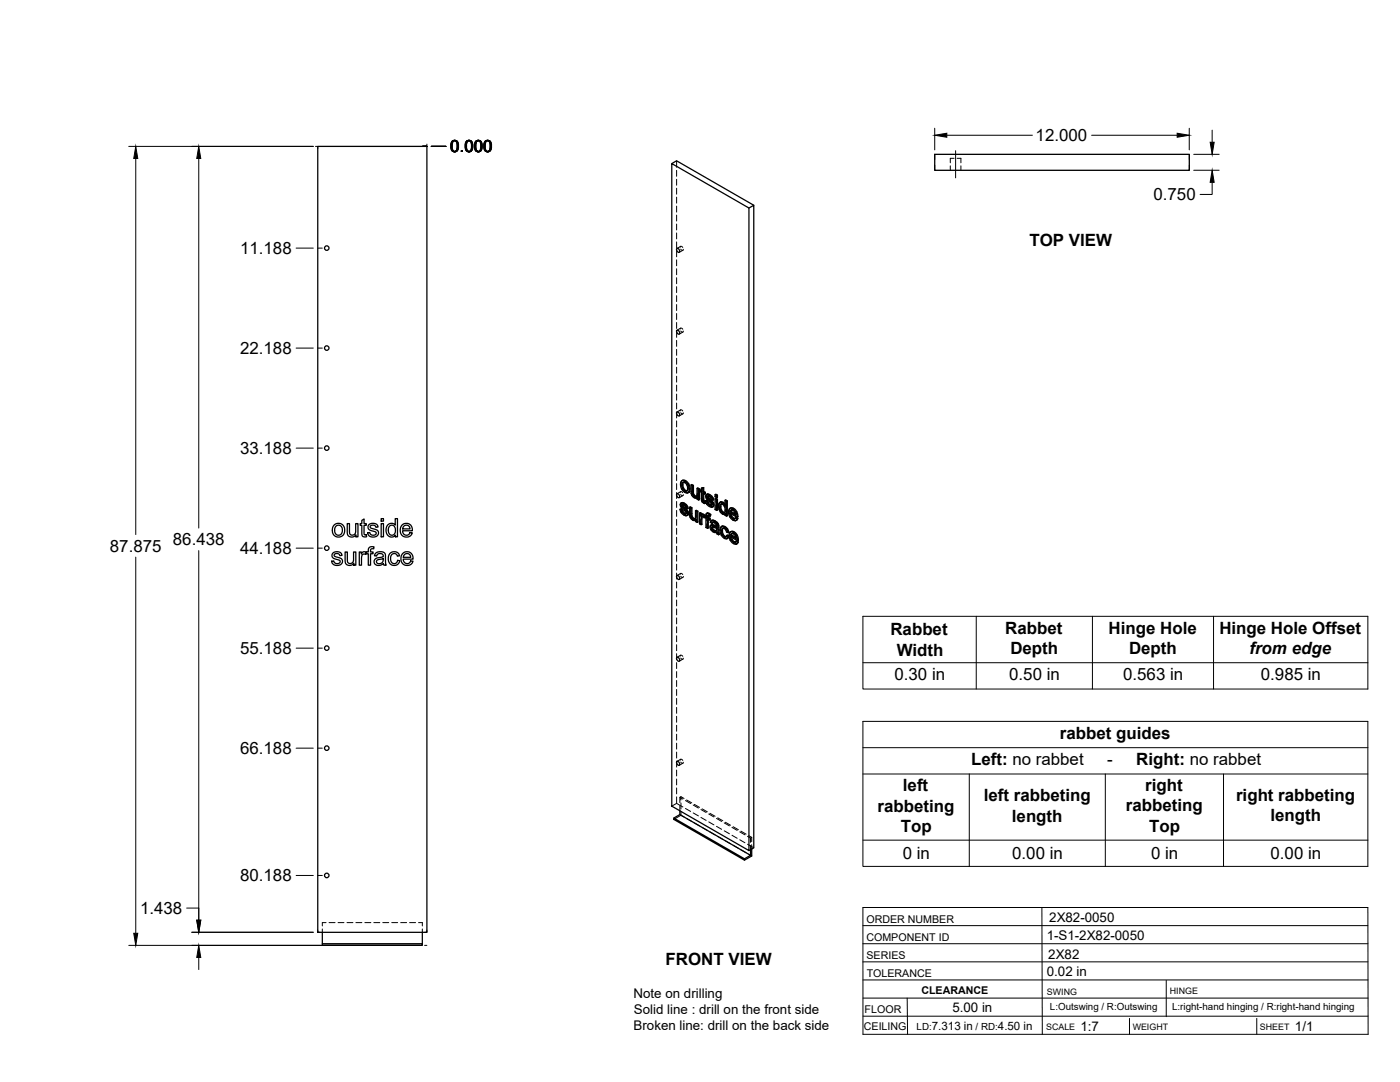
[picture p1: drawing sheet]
<svg xmlns="http://www.w3.org/2000/svg" width="559mm" height="432mm" viewBox="0 0 559 432" stroke-linecap="round" stroke-linejoin="round" font-family="sans-serif">
<!-- layer: Visible -->
<g fill="none" stroke="#000" stroke-width=".51">
<path d="M126.8 58.4h43.6v313.7h-43.6zM268.1 65.3l30.8 17.7v256.4l-30.8-17.7zM268.1 65.3l2-1.1 30.8 17.7M373.1 61.6h101.6v6.4h-101.6zM270.2 99.1a.93 .93 0 0 1 .9 .6 .93 .93 0 0 1-.2 1l-.8-.8zM298.9 83l2-1.1v256.4l-2 1.1M270.2 131.8a.93 .93 0 0 1 .9 .5 .93 .93 0 0 1-.2 1.1l-.8-.9zM270.2 164.4a.93 .93 0 0 1 .9 .6 .93 .93 0 0 1-.2 1l-.8-.9zM270.2 197a.93 .93 0 0 1 .9 .6 .93 .93 0 0 1-.2 1l-.8-.8zM272.2 191.8l.8-.2 .7 .2zM272.2 191.8l-.4 .5-.2 1 .5 1.9 1.6 1.5h.7l.5-.3M272.3 193.6l.3 1.5"/>
<path d="M272.6 195.1l.3-.2 .8 .8-.4 .2zM272.8 192.5l-.2 .9M272.9 194.9l-.3-1.5-.3 .2v-.3l.3-.7 .4-.1 .8 .5 .6 1.4-.1 1.4-.4 .2-.6-.1M273.3 192l1.1 1a1.92 1.92 0 0 1 1 2M273.7 195.7l.5 .2M273.7 191.8l1.2 1.3M274.6 193.3l.5 1.9 .3-.2-.2 1.2M275.1 195.2l-.2 1.2 .3-.2-.6 .5M275.8 193.5l.7 .4 .3-.2v3.2M276.5 193.9v3.1l.3-.1 .3 .6M276.5 197.1l.2 .6 .4-.2 .4 .4M276.7 197.7l.5 .4h.9"/>
<path d="M276.8 193.7l-.7-.3-.3 .1v3.1l.3 1.1 .8 .8a.97 .97 0 0 0 1.4 .1v.6l.5 .4M277.2 198.1l.5 .1M278 198.1l-.3 .1M278.2 194.9l.6 .4 .4-.2v4.3l-.4 .2v-4.3M278.3 198.6l-.3 .2M279.2 195.1l-.7-.4-.3 .2v2.7l-.5 .6M279.9 195.5l-.4 .1v.6l.4 .3 .1 3.4 .7 .8 .6 .3 .3-.2-.1-.7-.6 .1M279.9 194.8l1-.2v1.5M280.6 194.8v1.5l.3-.2 .6 .3M280.6 196.3l.6 .3 .3-.2v.6l-.3 .2v-.6M280.6 199.8l.6 .2M280.7 200l.8 .1"/>
<path d="M280.9 194.6l-1 .2v1.1l-.4-.3M280.9 197v2.6M281.2 197.2l-.6-.4v2.8l.4 .2M281.6 199.9l.6 .2M282.1 197.3l1.3 .1M282.3 198.3l.6 .5M282.4 198.6l.2 .3a1.16 1.16 0 0 1 1.4 .8l.4 .4M282.4 197.2l-.5 .2M282.5 197.4l.5 .2 .4-.2 .7 .6M282.5 199.9l-.6-.2-.3 .2 .4 1.3 .9 .8a1.23 1.23 0 0 0 1.6 .2M282.6 198.9l1.5 1.4 .3-.2 .4 .7M282.6 198v.1"/>
<path d="M282.7 198.4l-.4-.3 .8 .1 .8 1.2 .6 .2M282.8 197.2l-.9 .2-.2 .9 .4 .9 1.7 1.7v.8M283 197.6l.8 .6 .3-.2 .5 .7M283.8 198.2l.5 .7 .3-.2 .2 .8-.3 .1-.2-.7M285.4 199.1l.3-.2 .7 .3-.4 .2zM285.4 197.4l.3-.2 .7 .4-.4 .2zM285.4 199.1v4.2l.6 .4M285.4 197.4v.8l.6 .4M286.4 199.2v4.3l-.4 .2v-4.3M286.4 197.6v.8l-.4 .2v-.8M289.4 199.7l.6 .3 .3-.1v5.9l-.3 .2v-6M290.3 199.9l-.6-.4-.3 .2v2.1l-.5-.7"/>
<path d="M133.5 209.4l1.4-.5a2.66 2.66 0 0 1 2.6 3.7 2.66 2.66 0 0 1-4.5 .6l-.3-1.3a2.86 2.86 0 0 1 .8-2.5zM134 210.1l1.1-.5 .6 .1 .7 .6 .2 1.8-.4 1-.5 .4h-1.2l-.7-.7-.2-1.4zM138.6 209h.9v3.7a1.31 1.31 0 0 0 1.7 .7 1.31 1.31 0 0 0 .8-1.6v-2.8h.9v5.2h-.8v-.8a1.87 1.87 0 0 1-2.3 .9 1.87 1.87 0 0 1-1.2-2.1zM144.4 207.7l.9-.6v1.9h.9v.7h-.9v3.3l.2 .4h.7l.1 .8h-1.2l-.6-.5-.1-4h-.6v-.7h.6zM147.2 209.4l1.6-.5a1.74 1.74 0 0 1 2.1 1.4l-.9 .1a1.19 1.19 0 0 0-1.1-.9 1.19 1.19 0 0 0-1.2 .9l.4 .4 2.6 1a1.81 1.81 0 0 1-.2 2.1 1.81 1.81 0 0 1-2.2 .4l-1-.5-.6-1.2 .9-.1 .2 .6 .7 .5 1.4-.2a.83 .83 0 0 0 .1-1.1 .83 .83 0 0 0-1-.3l-1-.3a1.36 1.36 0 0 1-.8-2.3zM152.1 209h1v5.2h-1zM152.1 207h1v1h-1zM154.7 209.6l1.2-.7a1.81 1.81 0 0 1 1.9 .7v-2.6h.8v7.2h-.8v-.6l-.6 .5-1 .2-1.4-.6-.6-1-.1-1.8zM155.5 210l1.2-.4 .9 .9 .2 1.8-.8 1.2h-1.1l-.7-.8-.2-1.7zM160.4 209.6l1.1-.7h1.4l1 .7 .6 1.2 .1 1h-3.9l.3 1.1 .6 .6a1.44 1.44 0 0 0 2-1l1 .1-.4 .9-.9 .6-1.7 .2-1.2-.7-.5-.8-.2-1.2 .2-.9zM161.1 210.1l.7-.5 1 .1 .6 .4 .3 1h-3zM271.4 203.3l.6 .2"/>
<path d="M271.9 200.7l1.3 .1M272 203.5l.4-.2 .2 .9-.3 .1zM272.1 201.7l.1 .3 .3-.2 .3 .4M272.2 202l.2 .4a1.16 1.16 0 0 1 1.5 .8l.3 .3M272.2 200.6l-.4 .2M272.3 204.3l.7 .7h.8M272.3 200.8l.6 .2 .3-.2 .8 .6M272.4 203.3l-.7-.2-.3 .2 .4 1.1 .9 1a1.23 1.23 0 0 0 1.6 .2M272.4 202.4l1.5 1.3 .3-.2 .5 .7M272.5 201.4l-.1 .1M272.5 201.8l-.1-.3-.3 .2 .1-.2 1 .3 .5 1 .6 .3M272.6 204.2l.7 .6"/>
<path d="M272.6 200.6l-.9 .3-.2 .7 .4 1 1.8 1.7-.1 .8M272.9 201l.7 .6 .4-.2 .4 .7M273 205l.6 .1M273.6 201.6l.5 .7 .3-.2 .3 .8-.4 .2-.2-.8M273.7 205.1h-.1M273.9 203.7l.4 .6 .4-.1 .1 .7M274.3 204.3l.2 .8 .3-.2-.2 .6M274.5 205.1l-.2 .5 .3-.1-.5 .3M275.2 202.4l.6 .4 .4-.2v3.2M275.8 202.8l.1 3.2 .3-.2 .3 .6M275.9 206l.2 .6 .4-.2 .4 .4M276.1 206.6l.5 .4h.9l-.3 .2"/>
<path d="M276.2 202.6l-.7-.3-.3 .1v3.1l.4 1.2 .7 .7a.95 .95 0 0 0 1.4 .1M276.6 207l.6 .2M277.6 203.8l.6 .4 .4-.2v4.3l-.4 .2v-4.3M277.7 207.6l-.2 .1M277.7 207.5v.7l.5 .3M278.6 204l-.7-.4-.3 .2v2.8l-.4 .6M279.2 204.7l.6 .4 .3-.2v.5l.4-.2M279.8 205.1v.6l.7-.5 .4 .1M280 206.4l.2 2.8-.4 .2v-2.2M280.1 204.9l-.6-.3-.3 .1v4.3l.6 .4M280.2 205.4l.7-.1 .6 .4M280.3 206.1v.1"/>
<path d="M280.6 205.4l.6 .5M281 206.6l-.8-.5-.2 .3 .3-.2-.1 .8M281.2 206.5l.6 .3v3.7l.6 .4M281.2 206.5v-.4l-.2 .5M281.2 200.3l.1 .7M281.2 206.5l-.2 .1M282.2 204.9h.9l.6 .4M282.2 200.1l.3-.2 .3 .8-.3 .2zM282.4 206.6l.7 .4 .3-.2v.6l-.3 .2v-.6M282.5 204.7l-.5 .2M282.5 200.9l.6 .6h.9M282.7 207.3v3.4l-.3 .2v-3.8l.7 .5"/>
<path d="M282.7 205.7v.7M282.8 205.1l.6 .4 .3-.2-.4 .8 .1-.6M282.8 200.7l.7 .7M283.1 204.9l-.6-.2-.5 .3-.2 1.2-.6-.3 .6-.1M283.1 201.5l.7 .2M283.3 206.1a.46 .46 0 0 0-.5-.5 .46 .46 0 0 0-.4 .6v.4l.3-.2 .7 .4M283.8 209.6l.8-.2 1.4 .5M283.8 201.7h.1M284.1 210.7l.1 .6 .4-.2 .5 .5M284.1 200.3l.4 .6 .3-.1 .2 .7M284.1 210.4v.3l.3-.2 .2 .6M284.2 209.4l-.5 .2"/>
<path d="M284.2 211.3l.6 .5h1h-1M284.3 210.3l-.2 .1M284.3 207.8l.9 .3 .3-.2 .8 .6M284.4 210.3l.8 .3a.72 .72 0 0 1 .8 .6 .72 .72 0 0 1-.5 .8M284.4 210.3l-.3 .1M284.4 210.3v.2M284.5 200.9l.1 .8 .4-.2-.2 .6M284.5 208.4l-.4 .5 .6-.5 1.2 1a.48 .48 0 0 1 0 .8 .48 .48 0 0 1-.8-.3l-.8-.3M284.6 209.4l-1.1 .4-.1 1 .8 1.1 1 .6a.63 .63 0 0 1 .6 0 .63 .63 0 0 1 .4 .5l.6 .4M284.6 201.7l-.1 .5 .3-.1-.5 .3M284.6 207.6l-.8 .2M285.2 208.1l.7 .6 .4-.2 .4 .5"/>
<path d="M285.5 207.9l-.9-.3-.8 .3-.3 .5 .6 .5M285.9 208.7l.5 .5 .3-.2 .2 .7M286.4 209.2l.2 .6 .3-.1 .1 2.9M286.6 209.8v2.9l.4-.1 .1 .6-.3 .2-.1-.6M287.4 202.4l.3 1.4M287.5 200.4h1.1l.7 .6M287.7 201.3h.7l.7 .8 .3 1.1-.3 1.4M287.7 201.3l-.3 1.1 .3-.2 .3 1.4M287.7 203.8l.3-.2 .8 .8-.5 .1zM287.8 201.2l-.1 .1M287.8 200.3l-.5 .2M288 201.2l-.3 1"/>
<path d="M288.1 212l.2 1.4 .3-.2 .8 .8M288.2 210.1l.9 .2 .3-.2 1 1M288.3 213.4l.8 .8h.8M288.3 200.6l.6 .5h.5M288.4 204.6h.7M288.5 209.9l-.6 .3M288.6 210.8l-.2 1M288.6 200.4l-.8-.1-.7 .4-.3 .8 .1 1.4 1 1.9 1 .5 .5-.2v.6l.6 .3M288.8 204.4l.4 .1M289.1 210.3l.9 .8a.88 .88 0 0 1 .7 .5 .88 .88 0 0 1-.1 1l-.5-1.3M289.4 210.1l-.9-.2-.7 .4-.4 .7v1.3l1 2 1 .7h.7M289.4 205.1l-.2 .2"/>
<path d="M290 213.7l.6 .4M290.6 212.6l-.6-.3-.6-1.1-.9-.4-.3 .4-.1 .8 .3-.2 .2 1.4M290.6 214.1l.4-.1-.3 .6-.6 .4zM291 214l-.7-.5-.6 .8-.6-.1M291.3 202.9h.9a1.93 1.93 0 0 1 1.8 1.3M291.4 212.3h1a1.88 1.88 0 0 1 1.8 1.2M291.5 204.3l2 1.2-.4-1.3-.9-.7-.6 .3-.1 .5 .3-.2 1.7 1M291.7 213.6l2 1.2-.5-1.4-.8-.5h-.4l-.3 .7 .3-.1 1.7 .9M291.8 206.1l.7 .9 .9-.1M291.8 205.1l.3 .9M292 203.5l-.2 .6M292 214.4l.3 .9"/>
<path d="M292 215.5l.7 .8h.9M292.2 212.9l-.2 .6M292.5 203.1l1 .8a2.05 2.05 0 0 1 1 2.2M292.5 207l.6 .1M292.7 212.4l1 1a1.96 1.96 0 0 1 1 2M292.7 216.3l.6 .2M292.8 202.9l-.9-.3-.9 .6-.2 1.1 .2 1.4 .7 1.1 1.2 .9h.9l.7-.8M293 212.2l-.9-.2-.8 .5-.3 1.2 .2 1.3 .8 1.3 1.1 .8h.8l.8-.8M293.3 207l-.2 .1M293.5 216.4l-.2 .1M293.5 206.7l.7 .4M293.7 204.3l.5 1.9 .3-.1-.3 .1"/>
<path d="M293.7 216l.7 .5M293.9 213.7l.5 1.9 .3-.2-.3 .2M294.2 206.4l-2.8-1.5 .4 1.2 .3-.1 .8 .8M294.4 215.8l-2.8-1.6 .4 1.3 .3-.2 .8 .9M294.5 206.9l-.7 .8M294.5 206.9l-.6-.4-.8 .6M294.7 216.3l-.7 .8M294.7 216.3l-.7-.5-.7 .7M132.8 220.7l1.6-.5a1.74 1.74 0 0 1 2.1 1.4l-.9 .2a1.2 1.2 0 0 0-1.1-.9 1.2 1.2 0 0 0-1.1 .8l.3 .4 2.7 1.1a1.92 1.92 0 0 1-.5 2.2 1.92 1.92 0 0 1-2.3 .1l-.9-.6-.3-.9 .8-.2 .3 .7 .6 .4 1.4-.2a.75 .75 0 0 0 .2-.9 .75 .75 0 0 0-.8-.4l-1.3-.4a1.36 1.36 0 0 1-.8-2.3zM137.8 220.3h.8l.1 3.8a1.31 1.31 0 0 0 1.7 .7 1.31 1.31 0 0 0 .7-1.7v-2.8h.9v5.3h-.8v-.8a1.87 1.87 0 0 1-2.2 .8 1.87 1.87 0 0 1-1.2-2.1zM143.4 220.3h.8v.8a1.27 1.27 0 0 1 2-.7l.8-.1v-1a1.5 1.5 0 0 1 2.3-1.1l-.1 .8a.82 .82 0 0 0-.9 0 .82 .82 0 0 0-.4 .8v.5h1v.7h-1v4.6h-.9v-4.6h-.8v-.4l-.2 .7-.9-.2-.6 .5-.2 4h-.9zM149.9 220.8l1.6-.6 1.4 .1 .7 .5 .6 4.8h-1l-.2-.7-1.2 .7h-1.2l-.8-.4-.4-.7a1.75 1.75 0 0 1 2-2l.6-.1a.78 .78 0 0 0 .9-.7 .78 .78 0 0 0-.9-.8l-1.2 .2-.5 .8-.8-.1z"/>
<path d="M150.5 223.5l2.5-.6a1.61 1.61 0 0 1-.7 1.8 1.61 1.61 0 0 1-1.9-.1l-.1-.6zM155.7 220.8l1.1-.6 1.5 .1 .9 .7 .3 .8-.9 .2a1.43 1.43 0 0 0-1.8-1 1.43 1.43 0 0 0-.9 1.9l.1 1 .7 .9h1.2l.8-1.2 .9 .1-.5 1.1a2.48 2.48 0 0 1-3.3 .4 2.48 2.48 0 0 1-.7-3.2zM160.7 220.9l1-.6h1.5l1 .6 .5 .9 .2 1.3h-3.9l.3 1.1 .7 .6a1.42 1.42 0 0 0 1.9-.9l.9 .1-.4 .8-.9 .7-1.7 .1-1.1-.6-.5-.8-.2-1.2 .2-1.3zM161.5 221.3l.6-.3h1l.5 .5 .3 .9h-2.9zM270.2 229.7a.93 .93 0 0 1 .9 .5 .93 .93 0 0 1-.2 1.1l-.8-.9zM270.2 262.3a.93 .93 0 0 1 .9 .6 .93 .93 0 0 1-.2 1l-.8-.9zM270.2 303.8a.93 .93 0 0 1 .9 .6 .93 .93 0 0 1-.2 1l-.8-.8zM271.4 323.6v1.5l-2.5 1.4v.5l28.3 16.3v-.6l-28.3-16.2M271.4 325.1l28.2 16.2-2.4 1.4M299.6 339.1v2.2M300 338.8v2.8l-2.8 1.7M128.7 372.1v5.2h39.9v-.7h-39.9"/>
<path d="M168.6 372.1v4.5"/>
<circle cx="130.4" cy="99" r=".9"/>
<circle cx="130.4" cy="138.9" r=".9"/>
<circle cx="130.4" cy="178.8" r=".9"/>
<circle cx="130.4" cy="218.7" r=".9"/>
<circle cx="130.4" cy="258.6" r=".9"/>
<circle cx="130.4" cy="298.6" r=".9"/>
<circle cx="130.4" cy="349.4" r=".9"/>
</g>
<!-- layer: Hidden -->
<g fill="none" stroke="#000" stroke-width=".4">
<path d="M270.1 64.2v2.6M270.1 68v2.4M270.1 71.5v2.4M270.1 75.1v2.4M270.1 78.7v2.4M379.3 66.2v1.8M380.8 63.2h-1.5v1.8M382 63.2h1.5v1.8M383.5 66.2v1.8M270.1 82.3v2.3M270.1 85.8v2.4M270.1 89.4v2.4"/>
<path d="M270.1 93v2.4M270.1 96.5v2.4M271.5 98.7l.3-.4 .7 .5M271.7 98.3l-1.5 .8M271.7 99.4l.6 .5 .5-.4M272.6 99.9l-1.5 .8M270.1 100.1v2.4M270.1 103.7v2.4M270.1 107.3v2.3M270.1 110.8v2.4M270.1 114.4v2.4M270.1 118v2.4"/>
<path d="M270.1 121.5v2.4M270.1 125.1v2.4M270.1 128.7v2.4M270.1 132.3v2.3M270.1 135.8v2.4M270.1 139.4v2.4M271.5 131.4l.3-.5 .7 .5M271.7 131l-1.5 .8M271.7 132.1l.6 .5 .5-.5M272.6 132.5l-1.5 .9M270.1 143v2.4M270.1 146.6v2.3"/>
<path d="M270.1 150.1v2.4M270.1 153.7v2.4M270.1 157.3v2.4M270.1 160.8v2.4M270.1 164.4v2.4M270.1 168v2.4M270.1 171.6v2.3M270.1 175.1v2.4M270.1 178.7v2.4M271.5 164l.3-.5 .7 .5M271.7 163.6l-1.5 .8M271.7 164.7l.7 .5 .4-.5"/>
<path d="M272.6 165.2l-1.5 .8M270.1 182.3v2.4M270.1 185.8v2.4M270.1 189.4v2.4M270.1 193v2.4M270.1 196.6v2.3M271.5 196.6l.3-.4 .7 .5M271.7 196.2l-1.5 .8M271.7 197.3l.6 .5 .5-.4M271.9 193.1l.5 1.9-.3 .2M272.4 195l1.3 1.3-.4 .2M272.5 191.6l-.9 1.7"/>
<path d="M272.6 197.8l-1.5 .8M272.8 192.5l-.2 .1M272.9 192.4h.8l-.4 .2M273.7 192.4l.7 .9-.3 .2M273.7 196.3l.9 .3-.3 .2M274.4 193.3l.4 1.1-.4 .5M274.5 195.8l-.3 .1M274.8 194.7l-.2 .9-.5 .3M274.9 196.5l-.3 .1M276.1 193.4l.1 3.3-.3 .2M276.2 196.7l.2 .7-.3 .1M276.4 197.4l.4 .6-.3 .2"/>
<path d="M276.8 198l.6 .5-.3 .1M277.4 198.5l.8 .2 .4-.3-.3 .2M278.1 198.1h.1M278.1 198.1h-.1M278.3 198l-.4 .2M278.4 198.6h-.1M278.4 197.8l-.3 .3M278.5 194.7v2.7l-.4 .6M278.6 198.4v.7l-.3 .1M278.6 199.1l.6 .3M279.8 196l.5 .3-.4 .2M279.8 195.5v.5l-.3 .2"/>
<path d="M279.9 195.5l.4 .2M280.3 196.3v3.4l-.3 .2M280.3 194.6v1.1l-.4 .2M280.3 199.7l.3 .5-.3 .1M280.6 196.8l.3-.2v.4M280.9 196.6l.6 .4M281.9 199.7l.5 1.3-.4 .2M282 197.8l.1 .7-.3 .2M282.1 197.4l-.4 .6M282.1 198.5l.4 .7-.3 .1M282.3 197.2l-.5 .4M282.5 198l.3-.2-.2 .2"/>
<path d="M282.5 199.2l1.6 1.5-.3 .2M282.7 197.9l-.3 .2M282.8 197.8l.6 .2-.3 .2M283.4 198l.6 .5-.3 .2M284 198.5l.2 .7-.3 .2M284.2 199.2l.6 .3M285.7 197.2v.9l-.3 .1M285.7 198.9v1.5M285.7 198.1l.7 .3M289.7 199.5v2.1l-.3 .2M270.1 200.1v2.4M270.1 203.7v2.4"/>
<path d="M270.1 207.3v2.4M270.1 210.8v2.4M270.1 214.4v2.4M270.1 218v2.4M271.7 203.1l.5 1.3-.3 .2M271.8 201.3l.2 .6-.3 .2M271.9 200.8l-.4 .6M272 201.9l.4 .7-.3 .2M272.1 200.6l-.5 .4M272.2 204.4l1.1 1-.3 .1M272.3 201.4l.3-.1-.1 .1M272.4 202.6l1.6 1.5-.3 .2"/>
<path d="M272.6 201.3l-.4 .2M272.6 201.3l.6 .1-.3 .2M273.2 201.4l.6 .6-.3 .1M273.3 205.4l.8 .3-.3 .1M273.8 202l.2 .6-.3 .2M274 204.9l-.2 .1M274 204.1l.2 .5-.4 .2M274 204.9l-.3 .2 .3-.2M274 202.6l.7 .3M274.2 204.6l-.2 .3M274.5 205.6l-.4 .1M275.5 202.3l.1 3.3-.3 .2"/>
<path d="M275.6 205.6l.2 .7-.3 .2M275.8 206.3l.4 .6-.3 .2M276.2 206.9l.6 .5-.3 .2M276.8 207.4l.6 .2 .6-.3-.2 .2M277.7 206.9l-.4 .2M277.8 206.7l-.3 .3M277.9 203.6v2.8l-.4 .5M278 207.3v.7l-.3 .2M278 208l.6 .3M279.5 207.3v1.6l-.3 .1M279.5 208.9l.7 .3M279.5 204.6v1.5"/>
<path d="M280.1 205.4v.1M280.2 206.1l.3-.2-.2 .2M280.4 205.2l-.6 .5M280.4 206l-.3 .1M280.5 205.9l.4 .1-.3 .2M280.6 200.2l.5 .4-.3 .2M280.9 206l.4 .4M281.1 200.6l.5 .2M281.2 206.1l.3-.1-.2 .4M281.5 205.7v.1M281.5 206.3l.6 .3-.3 .2M281.5 206l-.2 .4"/>
<path d="M281.5 205.7l-.3 .3M281.8 205.8l.3 .2M282.1 209.1v1.2l-.3 .2M282.1 210.3l.6 .4M282.1 206.6v1.3M282.2 205l-.1 1-.3 .2M282.3 204.7l-.5 .4M282.4 201l1.1 1-.4 .1M282.4 207.1l.3-.2v.4M282.5 205.7l.3-.2-.1 .2M282.7 206.9l.7 .5M282.8 205.5l.4 .1-.3 .2"/>
<path d="M283.2 205.6l.4 .3M283.5 202l.8 .2-.4 .2M283.7 210.1l.3 1.1-.3 .2M283.8 208.3l.6 .4M283.8 209.6l-.4 .7M284 209.5l-.5 .3M284 211.2l1 .9-.3 .2M284.1 207.7l-.6 .7M284.1 201.5h-.1M284.1 201.5l-.3 .2M284.1 200.7l.2 .5-.3 .2M284.2 207.6l-.4 .3"/>
<path d="M284.3 201.2l-.2 .3M284.4 208.4l.4-.1-.3 .1M284.5 210.2l.2-.1zM284.5 210.2l-.2 .1M284.5 210.1l-.3 .2M284.6 202.2h-.3M284.7 210.1l1.6 .5-.3 .2M284.8 208.3l.6 .1-.3 .2M285 212.1l.7 .2-.4 .2M285.4 208.4l.7 .7-.3 .2M285.7 212.3h.6l-.3 .1M285.7 201.6v1.6l-.3 .1"/>
<path d="M285.7 203.2l.7 .3M286 209.9l.3 .1M286 211.7l-.3 .2M286.1 209.1l.2 .7-.3 .2M286.2 211.5l-.4 .3M286.3 210.6l-.1 .9-.3 .2M286.3 209.8l-.3 .4M286.3 212.3l.2 .6-.3 .1M286.5 212.9l.6 .3M287.1 201.8l.2 1.3-.3 .2M287.3 200.7l-.2 1.1-.3 .2M287.3 203.1l.6 1.1-.4 .2"/>
<path d="M287.6 200.4l-.6 .5M287.7 211.4l.5 2-.3 .2M287.9 204.2l.8 .8-.3 .1M287.9 210.3l-.2 1.1-.3 .2M288 201.1h.7l-.3 .2M288 201.1l-.2 .1M288 201.1v.1M288.1 201.1l-.4 .1M288.2 213.4l1.2 1.3-.3 .1M288.2 210l-.6 .5M288.6 210.8l-.2 .1M288.7 210.7l.7 .1-.3 .1"/>
<path d="M288.7 205l.6 .1 .4-.2-.3 .2M288.7 201.1l.7 .8-.3 .2M289.4 201.1l.3 .5M289.4 214.7l1 .1M289.4 210.8l.6 .5-.3 .2M289.4 201.9l.3 1.5-.3 .2M289.5 205.1h-.1M289.7 203.4l-.1 .8-.4 .3 .3-.1M289.7 204.9v.6l-.3 .2M289.7 205.5l.6 .3M290 211.3l.3 .8-.3 .2M290 214.1l-.1 .1"/>
<path d="M290.3 212.1l.6 .3M290.3 213.5l-.6 .8M291.1 204.1l.5 1.9-.3 .2M291.3 213.5l.5 1.9-.4 .2M291.4 204.9l.3-.2 .1 .4M291.6 206l1.3 1.4-.4 .2M291.6 202.7l-.8 1.6M291.6 214.2l.3-.2 .1 .4M291.7 204.7l2.8 1.6M291.8 215.4l1.3 1.3-.4 .2M291.8 212.1l-.5 1.4-.3 .2M291.9 214l2.8 1.6"/>
<path d="M292 203.5l-.2 .1M292.1 203.4l.7 .1-.3 .1M292.2 212.9h-.2M292.3 212.7l.7 .1-.3 .2M292.8 203.5l.8 .8-.3 .2M292.9 207.4l1 .2-.3 .2M293 212.8l.8 .9-.3 .2M293.1 216.7l1 .3-.3 .2M293.4 206.9h.1M293.5 205.1l.4 .2M293.5 206.9l-.2 .1 .2-.1M293.6 216.3h.1"/>
<path d="M293.6 204.3l.3 1-.4 .2M293.6 216.3l-.1 .1M293.7 214.4l.3 .3M293.8 216.2l-.4 .2M293.8 213.7l.2 1-.3 .1M293.9 206.5l-.4 .4M294 215.8l-.4 .5M294.1 207.5l-.2 .1M294.3 216.9l-.2 .1M270.1 221.6v2.3M270.1 225.1v2.4M270.1 228.7v2.4"/>
<path d="M270.1 232.3v2.4M270.1 235.9v2.3M270.1 239.4v2.4M271.5 229.3l.3-.5 .7 .5M271.7 228.9l-1.5 .8M271.7 230l.6 .5 .5-.5M272.6 230.4l-1.5 .8M270.1 243v2.4M270.1 246.6v2.4M270.1 250.1v2.4M270.1 253.7v2.4M270.1 257.3v2.4"/>
<path d="M270.1 260.9v2.3M270.1 264.4v2.4M270.1 268v2.4M270.1 271.6v2.4M270.1 275.1v2.4M270.1 278.7v2.4M271.5 261.9l.3-.4 .7 .4M271.7 261.5l-1.5 .8M271.7 262.6l.7 .5 .4-.5M272.6 263.1l-1.5 .8M270.1 282.3v2.4M270.1 285.9v2.3"/>
<path d="M270.1 289.4v2.4M270.1 293v2.4M270.1 296.6v2.4M270.1 300.1v2.4M270.1 303.7v2.4M270.1 307.3v2.4M270.1 310.9v2.3M270.1 314.5v2.3M270.1 318v2.6M271.4 318.2l1.2 .7M271.5 303.4l.3-.4 .7 .5M271.7 303l-1.5 .8"/>
<path d="M271.7 304.1l.6 .5 .5-.4M271.8 319.3v-1.4l-.4 .3v2.1M271.8 317.9l1.2 .7M272.6 304.6l-1.5 .8M273.6 319.5l2.1 1.2M274 319.2l2.1 1.2M270.1 320.6l-2 1.1M270.1 320.6l2.5 1.5M271.4 321.5v2.1M271.8 325.4l-2.9 1.6M271.8 320.4v2.4M271.8 324v1.4"/>
<path d="M271.8 325.4l1.2 .7M273.6 322.6l2.1 1.2M274 326.6l2.1 1.2M276.7 321.3l2.1 1.2M276.7 324.4l2.1 1.2M277.2 321l2 1.2M277.2 328.4l2 1.2M279.8 323.1l2.1 1.2M279.8 326.2l2.1 1.2M280.2 322.8l2.1 1.2M280.2 330.2l2.1 1.2M282.9 324.8l2 1.2"/>
<path d="M282.9 328l2 1.2M283.3 324.6l2.1 1.2M283.3 332l2.1 1.2M286 326.6l2 1.2M286 329.8l2 1.2M286.4 326.4l2.1 1.2M286.4 333.8l2.1 1.2M289.1 328.4l2 1.2M289.1 331.6l2 1.1M289.5 328.1l2.1 1.2M289.5 335.6l2.1 1.1M292.2 330.2l2 1.2"/>
<path d="M292.2 333.3l2 1.2M292.6 329.9l2.1 1.2M292.6 337.3l2.1 1.2M295.3 332l2 1.2M295.3 335.1l2 1.2M295.7 331.7l2.1 1.2M295.7 339.1l2.1 1.2M298.4 333.8l1.2 .7 .4-.3M298.4 336.9l2.5 1.4M298.8 333.5l1.2 .7M299.6 334.5v1.7M299.6 337.4v1.7"/>
<path d="M300 334.2v1.7M300 337.1v1.7M298.8 340.9l1.2 .7M128.7 370.7v1.4M130.2 368.2h-1.5v1.3M131.3 368.2h2.4M134.9 368.2h2.4M138.5 368.2h2.4M142 368.2h2.4M145.6 368.2h2.4M149.2 368.2h2.4M152.8 368.2h2.4"/>
<path d="M156.4 368.2h2.3M159.9 368.2h2.4M163.5 368.2h2.4M167.1 368.2h1.5v1.3M168.6 370.7v1.4"/>
</g>
<!-- layer: Reference -->
<g fill="none" stroke="#000" stroke-width=".4">
<path d="M125.9 58.4h.9v.9M168.6 58.4h1.8M170.4 57.5v.9h-.9M373.1 61.6v2.1M373.1 65.8v2.2M474.7 61.6v2.1M474.7 65.8v2.2M126.8 99h1.9M126.8 138.9h1.9M126.8 178.8h1.9M126.8 218.8h1.9M126.8 258.7h1.9"/>
<path d="M126.8 298.6h1.9M126.8 349.4h1.9M126.8 371.2v.9h.9M169.5 377.3h.9M170.4 371.2v.9h-.9"/>
</g>
<!-- layer: Hidden Narrow -->
<path d="M276.1 196l-.3 .2M278.5 197l-.3 .2M280.3 198.8l-.4 .1M273.3 203.5l-.3 .1M275.5 204.9l-.3 .2M277.9 205.9l-.3 .2M282.1 205.6l-.3 .2M283.5 200.1l-.3 .1M285.3 210.3l-.4 .2M286.3 210.9l-.3 .2" fill="none" stroke="#000" stroke-width=".4"/>
<!-- layer: Visible Narrow -->
<path d="M276.8 196.1l-.3 .2M280.9 199.2l-.3 .1M283.5 199.3l-.4 .2M273.3 202.7l-.3 .2M276.2 205l-.4 .2M282.7 206l-.3 .2M285.2 209.6l-.3 .2M286.9 210.4l-.3 .1M286.9 211.3l-.3 .2" fill="none" stroke="#000" stroke-width=".4"/>
<!-- layer: Titleblock -->
<path d="M344.4 362.2h201.6l.1 50.6h-201.7zM344.4 376.6h201.6M344.4 369.4h201.6M415.9 362.2l.1 50.6M344.4 383.9h201.6M344.4 398.3h201.6M344.4 391.1h201.6M362.1 398.3l.1 14.4M465.5 391.3v14.4M344.4 405.5h201.7M450.8 406.4v6.4M501.6 406.4v6.4" fill="none" stroke="#000" stroke-width=".4"/>
<!-- layer: Custom Tables -->
<path d="M344.4 246h201.6v29h-201.6zM389.7 246v29M436 246v29M484.4 246v29M344.4 264.5h201.6M344.4 287.9h201.6v57.9h-201.6zM344.4 298.4h201.6M344.4 308.9h201.6M386.9 308.9v36.9M441.2 308.9v36.9M488.4 308.9v36.9M344.4 335.3h201.6" fill="none" stroke="#000" stroke-width=".4"/>
<!-- layer: FD_Dimensions -->
<g fill="none" stroke="#000" stroke-width=".4">
<path d="M51.4 58.4h73.7M172.1 58.4h5.9M373.1 51.2v8.6M377.9 54h34.2M435.7 54h34.2M474.7 51.2v8.6M483.8 51.9v4.9M54.2 63.2v150.1M79.3 63.2v147.5M476.5 61.6h10.1M476.5 67.9h10.1M483.8 72.8v4.8h-4.8"/>
<path d="M118.2 99h6.9M118.2 138.9h6.9M118.2 178.8h6.9M79.3 219.7v147.5M118.2 218.8h6.9M54.2 222.3v150.1M118.2 258.7h6.9M118.2 298.6h6.9M118.2 349.4h6.9M51.4 377.3h116.3M74.5 362.4h4.8M76.5 372h48.6"/>
<path d="M79.3 382.1v4.8"/>
</g>
<path d="M373.1 54l4.8-.8v1.6zM469.9 53.2l4.8 .8-4.8 .8zM483 56.8h1.6l-.8 4.8zM54.2 58.4l.8 4.8h-1.6zM79.3 58.4l.8 4.8h-1.6zM483.8 67.9l.8 4.9h-1.6zM53.4 372.4h1.6l-.8 4.9zM78.5 367.2h1.6l-.8 4.8zM79.3 377.3l.8 4.8h-1.6z" fill="#000" stroke="#000" stroke-width=".4"/>
<!-- layer: Smart Centers -->
<path d="M381.4 60.1v10.9" fill="none" stroke="#000" stroke-width=".4"/>
<g font-size="6.7">
<text x="413.4" y="56.3">12.000</text>
<text x="179.7" y="60.8">0.000</text>
<text x="460.4" y="80">0.750</text>
<text x="95.8" y="101.4">11.188</text>
<text x="410.9" y="98.2">TOP VIEW</text>
<text x="95.8" y="141.3">22.188</text>
<text x="95.8" y="181.2">33.188</text>
<text x="43.9" y="220.2">87.875</text>
<text x="69" y="217.6">86.438</text>
<text x="95.8" y="221.1">44.188</text>
<text x="355.4" y="253.6">Rabbet</text>
<text x="401.2" y="252.9">Rabbet</text>
<text x="442.5" y="252.9">Hinge Hole</text>
<text x="486.7" y="252.9">Hinge Hole Offset</text>
<text x="95.8" y="261">55.188</text>
<text x="357.9" y="261.6">Width</text>
<text x="403.3" y="261">Depth</text>
<text x="450.6" y="261">Depth</text>
<text x="498.7" y="261">from edge</text>
<text x="357" y="271.4">0.30 in</text>
<text x="402.8" y="271.4">0.50 in</text>
<text x="448.3" y="271.4">0.563 in</text>
<text x="503.3" y="271.4">0.985 in</text>
<text x="423" y="294.8">rabbet guides</text>
<text x="95.8" y="300.9">66.188</text>
<text x="387.6" y="305.4">Left: no rabbet</text>
<text x="441.9" y="305.4">-</text>
<text x="453.5" y="305.4">Right: no rabbet</text>
<text x="360.4" y="315.8">left</text>
<text x="457.1" y="315.8">right</text>
<text x="350.3" y="323.9">rabbeting</text>
<text x="392.7" y="319.8">left rabbeting</text>
<text x="449.4" y="323.8">rabbeting</text>
<text x="493.4" y="319.8">right rabbeting</text>
<text x="403.9" y="327.9">length</text>
<text x="507" y="327.8">length</text>
<text x="359.5" y="331.9">Top</text>
<text x="458.6" y="331.9">Top</text>
<text x="360.3" y="342.9">0 in</text>
<text x="404" y="342.9">0.00 in</text>
<text x="459.4" y="342.9">0 in</text>
<text x="507.1" y="342.9">0.00 in</text>
<text x="95.8" y="351.7">80.188</text>
<text x="55.9" y="364.8">1.438</text>
<text x="265.7" y="385.2">FRONT VIEW</text>
</g>
<g font-size="5.3">
<text x="418.8" y="368">2X82-0050</text>
<text x="417.8" y="375.1">1-S1-2X82-0050</text>
<text x="418.4" y="382.5">2X82</text>
<text x="417.8" y="389.5">0.02 in</text>
<text x="252.9" y="398.4">Note on drilling</text>
<text x="253" y="404.9">Solid line : drill on the front side</text>
<text x="380.1" y="404">5.00 in</text>
<text x="252.9" y="411.2">Broken line: drill on the back side</text>
<text x="431.3" y="411.5">1:7</text>
<text x="516.9" y="411.5">1/1</text>
</g>
<g font-size="4.6">
<text x="371.9" y="411.2">7.313 in</text>
<text x="398.3" y="411.2">4.50 in</text>
</g>
<g font-size="4.3">
<text x="345.8" y="368.4">ORDER NUMBER</text>
<text x="345.8" y="375.5">COMPONENT ID</text>
<text x="345.8" y="382.7">SERIES</text>
<text x="345.9" y="389.9">TOLERANCE</text>
<text x="367.7" y="396.7">CLEARANCE</text>
<text x="345.1" y="404.3">FLOOR</text>
<text x="344.8" y="411.1">CEILING</text>
</g>
<g font-size="3.9">
<text x="419.1" y="403.1">L:Outswing / R:Outswing</text>
<text x="467.8" y="403.1">L:right-hand hinging / R:right-hand hinging</text>
<text x="365.9" y="411.2">LD:</text>
<text x="389.4" y="411.2">/ RD:</text>
</g>
<g font-size="3.5">
<text x="417.9" y="397">SWING</text>
<text x="466.9" y="396.9">HINGE</text>
<text x="417.5" y="410.9">SCALE</text>
<text x="452.1" y="410.9">WEIGHT</text>
<text x="502.9" y="410.9">SHEET</text>
</g>
</svg>
